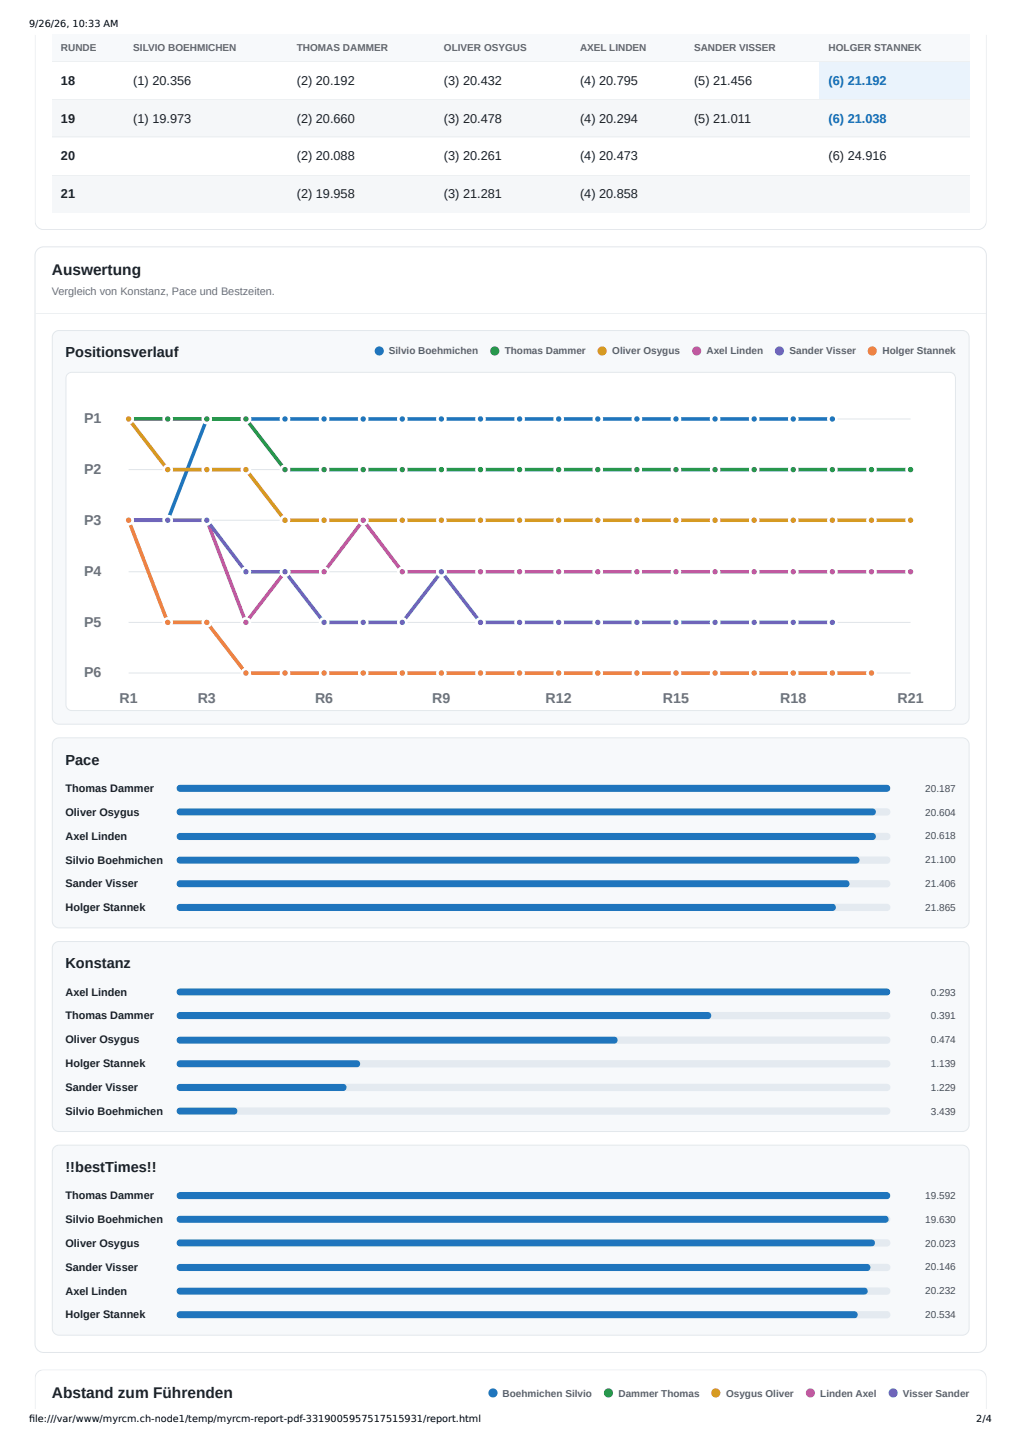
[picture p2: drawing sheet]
<svg xmlns="http://www.w3.org/2000/svg" width="297mm" height="420mm" viewBox="0 0 297 420" stroke-linecap="round" stroke-linejoin="round" font-family="sans-serif">
<g fill="#e2e6ea">
<path d="M10.1 65.4h277v1.5h-277z"/>
<path d="M285.6 10.1h1.5v56.8h-1.5z"/>
<path d="M10.1 10.1h1.5v56.8h-1.5z"/>
</g>
<g fill="#f7f9fb">
<path d="M15.1 10.1h21.1v7.6h-21.1z"/>
<path d="M36.2 10.1h47.4v7.6h-47.4z"/>
<path d="M83.6 10.1h42.9v7.6h-42.9z"/>
<path d="M126.5 10.1h39.7v7.6h-39.7z"/>
<path d="M166.2 10.1h33v7.6h-33z"/>
<path d="M199.2 10.1h39.2v7.6h-39.2z"/>
<path d="M238.4 10.1h43.6v7.6h-43.6z"/>
</g>
<path d="M238.4 17.7h43.6v11.1h-43.6z" fill="#eaf3fc"/>
<g fill="#f5f7f9">
<path d="M15.1 28.8h21.1v11.2h-21.1z"/>
<path d="M36.2 28.8h47.4v11.2h-47.4z"/>
<path d="M83.6 28.8h42.9v11.2h-42.9z"/>
<path d="M126.5 28.8h39.7v11.2h-39.7z"/>
<path d="M166.2 28.8h33v11.2h-33z"/>
<path d="M199.2 28.8h39.2v11.2h-39.2z"/>
<path d="M238.4 28.8h43.6v11.2h-43.6z"/>
<path d="M15.1 51.1h21.1v10.8h-21.1z"/>
<path d="M36.2 51.1h47.4v10.8h-47.4z"/>
<path d="M83.6 51.1h42.9v10.8h-42.9z"/>
<path d="M126.5 51.1h39.7v10.8h-39.7z"/>
<path d="M166.2 51.1h33v10.8h-33z"/>
<path d="M199.2 51.1h39.2v10.8h-39.2z"/>
<path d="M238.4 51.1h43.6v10.8h-43.6z"/>
</g>
<path d="M15.1 17.9h266.9M15.1 29h266.9M15.1 39.8h266.9M15.1 50.9h266.9" fill="none" stroke="#edf0f2" stroke-width=".29"/>
<path d="M10.9 72.6l.8-.6 1-.2h271.7a2.51 2.51 0 0 1 2.5 2.5v316.8a2.51 2.51 0 0 1-2.5 2.5h-271.7a2.51 2.51 0 0 1-2.5-2.5v-316.8l.2-.9z" fill="#fff"/>
<path d="M10.9 72.6l.8-.6 1-.2h271.7a2.51 2.51 0 0 1 2.5 2.5v316.8a2.51 2.51 0 0 1-2.5 2.5h-271.7a2.51 2.51 0 0 1-2.5-2.5v-316.8l.2-.9z" fill="none" stroke="#e2e6ea" stroke-width=".29"/>
<path d="M10.3 91.1h276.5" fill="none" stroke="#edf0f2" stroke-width=".29"/>
<path d="M15.8 96.8l.6-.5 .8-.1h262.7a1.98 1.98 0 0 1 2 2v110.6a1.98 1.98 0 0 1-2 1.9h-262.7a1.98 1.98 0 0 1-2-1.9v-110.6l.2-.8z" fill="#f7f9fb"/>
<path d="M15.8 96.8l.6-.5 .8-.1h262.7a1.98 1.98 0 0 1 2 2v110.6a1.98 1.98 0 0 1-2 1.9h-262.7a1.98 1.98 0 0 1-2-1.9v-110.6l.2-.8z" fill="none" stroke="#e3e8ec" stroke-width=".29"/>
<path d="M19.7 108.9l1.2-.6h255.3a1.72 1.72 0 0 1 1.7 1.8v95a1.72 1.72 0 0 1-1.7 1.7h-255.3a1.72 1.72 0 0 1-1.7-1.7v-95z" fill="#fff"/>
<path d="M19.7 108.9l1.2-.6h255.3a1.72 1.72 0 0 1 1.7 1.8v95a1.72 1.72 0 0 1-1.7 1.7h-255.3a1.72 1.72 0 0 1-1.7-1.7v-95z" fill="none" stroke="#e3e8ec" stroke-width=".29"/>
<path d="M10.9 399.3l.8-.5 1-.2h271.7a2.51 2.51 0 0 1 2.5 2.5v9h-276.7v-9.2l.2-.9z" fill="#fff"/>
<g fill="#e2e6ea">
<path d="M10.1 398.5h277v1.5h-277z"/>
<path d="M285.6 398.5h1.5v11.6h-1.5z"/>
<path d="M10.1 398.5h1.5v11.6h-1.5z"/>
</g>
<circle cx="110.3" cy="102.1" r="1.32" fill="#1f75bd"/>
<circle cx="143.9" cy="102.1" r="1.32" fill="#27964c"/>
<circle cx="175.2" cy="102.1" r="1.32" fill="#d69a22"/>
<circle cx="202.7" cy="102.1" r="1.32" fill="#c5579d"/>
<circle cx="226.7" cy="102.1" r="1.32" fill="#6f63c7"/>
<circle cx="253.7" cy="102.1" r="1.32" fill="#ef7d32"/>
<path d="M37.4 121.9h227.5M37.4 136.7h227.5M37.4 151.4h227.5M37.4 166.4h227.5M37.4 181.1h227.5M37.4 195.8h227.5" fill="none" stroke="#dfe5e9" stroke-width=".29"/>
<path d="M242.1 121.9h-181.9l-11.4 29.5h-11.4" fill="none" stroke="#1f75bd" stroke-width="1"/>
<circle cx="37.4" cy="151.4" r="1.16" fill="#1f75bd"/>
<circle cx="37.4" cy="151.4" r="1.16" fill="none" stroke="#fff" stroke-width=".78" stroke-linecap="butt"/>
<circle cx="48.8" cy="151.4" r="1.16" fill="#1f75bd"/>
<circle cx="48.8" cy="151.4" r="1.16" fill="none" stroke="#fff" stroke-width=".78" stroke-linecap="butt"/>
<circle cx="60.2" cy="121.9" r="1.16" fill="#1f75bd"/>
<circle cx="60.2" cy="121.9" r="1.16" fill="none" stroke="#fff" stroke-width=".78" stroke-linecap="butt"/>
<circle cx="71.5" cy="121.9" r="1.16" fill="#1f75bd"/>
<circle cx="71.5" cy="121.9" r="1.16" fill="none" stroke="#fff" stroke-width=".78" stroke-linecap="butt"/>
<circle cx="82.9" cy="121.9" r="1.16" fill="#1f75bd"/>
<circle cx="82.9" cy="121.9" r="1.16" fill="none" stroke="#fff" stroke-width=".78" stroke-linecap="butt"/>
<circle cx="94.3" cy="121.9" r="1.16" fill="#1f75bd"/>
<circle cx="94.3" cy="121.9" r="1.16" fill="none" stroke="#fff" stroke-width=".78" stroke-linecap="butt"/>
<circle cx="105.7" cy="121.9" r="1.16" fill="#1f75bd"/>
<circle cx="105.7" cy="121.9" r="1.16" fill="none" stroke="#fff" stroke-width=".78" stroke-linecap="butt"/>
<circle cx="117" cy="121.9" r="1.16" fill="#1f75bd"/>
<circle cx="117" cy="121.9" r="1.16" fill="none" stroke="#fff" stroke-width=".78" stroke-linecap="butt"/>
<circle cx="128.4" cy="121.9" r="1.16" fill="#1f75bd"/>
<circle cx="128.4" cy="121.9" r="1.16" fill="none" stroke="#fff" stroke-width=".78" stroke-linecap="butt"/>
<circle cx="139.8" cy="121.9" r="1.16" fill="#1f75bd"/>
<circle cx="139.8" cy="121.9" r="1.16" fill="none" stroke="#fff" stroke-width=".78" stroke-linecap="butt"/>
<circle cx="151.1" cy="121.9" r="1.16" fill="#1f75bd"/>
<circle cx="151.1" cy="121.9" r="1.16" fill="none" stroke="#fff" stroke-width=".78" stroke-linecap="butt"/>
<circle cx="162.5" cy="121.9" r="1.16" fill="#1f75bd"/>
<circle cx="162.5" cy="121.9" r="1.16" fill="none" stroke="#fff" stroke-width=".78" stroke-linecap="butt"/>
<circle cx="173.9" cy="121.9" r="1.16" fill="#1f75bd"/>
<circle cx="173.9" cy="121.9" r="1.16" fill="none" stroke="#fff" stroke-width=".78" stroke-linecap="butt"/>
<circle cx="185.3" cy="121.9" r="1.16" fill="#1f75bd"/>
<circle cx="185.3" cy="121.9" r="1.16" fill="none" stroke="#fff" stroke-width=".78" stroke-linecap="butt"/>
<circle cx="196.6" cy="121.9" r="1.16" fill="#1f75bd"/>
<circle cx="196.6" cy="121.9" r="1.16" fill="none" stroke="#fff" stroke-width=".78" stroke-linecap="butt"/>
<circle cx="208" cy="121.9" r="1.16" fill="#1f75bd"/>
<circle cx="208" cy="121.9" r="1.16" fill="none" stroke="#fff" stroke-width=".78" stroke-linecap="butt"/>
<circle cx="219.4" cy="121.9" r="1.16" fill="#1f75bd"/>
<circle cx="219.4" cy="121.9" r="1.16" fill="none" stroke="#fff" stroke-width=".78" stroke-linecap="butt"/>
<circle cx="230.8" cy="121.9" r="1.16" fill="#1f75bd"/>
<circle cx="230.8" cy="121.9" r="1.16" fill="none" stroke="#fff" stroke-width=".78" stroke-linecap="butt"/>
<circle cx="242.1" cy="121.9" r="1.16" fill="#1f75bd"/>
<circle cx="242.1" cy="121.9" r="1.16" fill="none" stroke="#fff" stroke-width=".78" stroke-linecap="butt"/>
<path d="M37.4 121.9h34.1l11.4 14.8h182" fill="none" stroke="#27964c" stroke-width="1"/>
<circle cx="37.4" cy="121.9" r="1.16" fill="#27964c"/>
<circle cx="37.4" cy="121.9" r="1.16" fill="none" stroke="#fff" stroke-width=".78" stroke-linecap="butt"/>
<circle cx="48.8" cy="121.9" r="1.16" fill="#27964c"/>
<circle cx="48.8" cy="121.9" r="1.16" fill="none" stroke="#fff" stroke-width=".78" stroke-linecap="butt"/>
<circle cx="60.2" cy="121.9" r="1.16" fill="#27964c"/>
<circle cx="60.2" cy="121.9" r="1.16" fill="none" stroke="#fff" stroke-width=".78" stroke-linecap="butt"/>
<circle cx="71.5" cy="121.9" r="1.16" fill="#27964c"/>
<circle cx="71.5" cy="121.9" r="1.16" fill="none" stroke="#fff" stroke-width=".78" stroke-linecap="butt"/>
<circle cx="82.9" cy="136.7" r="1.16" fill="#27964c"/>
<circle cx="82.9" cy="136.7" r="1.16" fill="none" stroke="#fff" stroke-width=".78" stroke-linecap="butt"/>
<circle cx="94.3" cy="136.7" r="1.16" fill="#27964c"/>
<circle cx="94.3" cy="136.7" r="1.16" fill="none" stroke="#fff" stroke-width=".78" stroke-linecap="butt"/>
<circle cx="105.7" cy="136.7" r="1.16" fill="#27964c"/>
<circle cx="105.7" cy="136.7" r="1.16" fill="none" stroke="#fff" stroke-width=".78" stroke-linecap="butt"/>
<circle cx="117" cy="136.7" r="1.16" fill="#27964c"/>
<circle cx="117" cy="136.7" r="1.16" fill="none" stroke="#fff" stroke-width=".78" stroke-linecap="butt"/>
<circle cx="128.4" cy="136.7" r="1.16" fill="#27964c"/>
<circle cx="128.4" cy="136.7" r="1.16" fill="none" stroke="#fff" stroke-width=".78" stroke-linecap="butt"/>
<circle cx="139.8" cy="136.7" r="1.16" fill="#27964c"/>
<circle cx="139.8" cy="136.7" r="1.16" fill="none" stroke="#fff" stroke-width=".78" stroke-linecap="butt"/>
<circle cx="151.1" cy="136.7" r="1.16" fill="#27964c"/>
<circle cx="151.1" cy="136.7" r="1.16" fill="none" stroke="#fff" stroke-width=".78" stroke-linecap="butt"/>
<circle cx="162.5" cy="136.7" r="1.16" fill="#27964c"/>
<circle cx="162.5" cy="136.7" r="1.16" fill="none" stroke="#fff" stroke-width=".78" stroke-linecap="butt"/>
<circle cx="173.9" cy="136.7" r="1.16" fill="#27964c"/>
<circle cx="173.9" cy="136.7" r="1.16" fill="none" stroke="#fff" stroke-width=".78" stroke-linecap="butt"/>
<circle cx="185.3" cy="136.7" r="1.16" fill="#27964c"/>
<circle cx="185.3" cy="136.7" r="1.16" fill="none" stroke="#fff" stroke-width=".78" stroke-linecap="butt"/>
<circle cx="196.6" cy="136.7" r="1.16" fill="#27964c"/>
<circle cx="196.6" cy="136.7" r="1.16" fill="none" stroke="#fff" stroke-width=".78" stroke-linecap="butt"/>
<circle cx="208" cy="136.7" r="1.16" fill="#27964c"/>
<circle cx="208" cy="136.7" r="1.16" fill="none" stroke="#fff" stroke-width=".78" stroke-linecap="butt"/>
<circle cx="219.4" cy="136.7" r="1.16" fill="#27964c"/>
<circle cx="219.4" cy="136.7" r="1.16" fill="none" stroke="#fff" stroke-width=".78" stroke-linecap="butt"/>
<circle cx="230.8" cy="136.7" r="1.16" fill="#27964c"/>
<circle cx="230.8" cy="136.7" r="1.16" fill="none" stroke="#fff" stroke-width=".78" stroke-linecap="butt"/>
<circle cx="242.1" cy="136.7" r="1.16" fill="#27964c"/>
<circle cx="242.1" cy="136.7" r="1.16" fill="none" stroke="#fff" stroke-width=".78" stroke-linecap="butt"/>
<circle cx="253.5" cy="136.7" r="1.16" fill="#27964c"/>
<circle cx="253.5" cy="136.7" r="1.16" fill="none" stroke="#fff" stroke-width=".78" stroke-linecap="butt"/>
<circle cx="264.9" cy="136.7" r="1.16" fill="#27964c"/>
<circle cx="264.9" cy="136.7" r="1.16" fill="none" stroke="#fff" stroke-width=".78" stroke-linecap="butt"/>
<path d="M37.4 121.9l11.4 14.8h22.7l11.4 14.7h182" fill="none" stroke="#d69a22" stroke-width="1"/>
<circle cx="37.4" cy="121.9" r="1.16" fill="#d69a22"/>
<circle cx="37.4" cy="121.9" r="1.16" fill="none" stroke="#fff" stroke-width=".78" stroke-linecap="butt"/>
<circle cx="48.8" cy="136.7" r="1.16" fill="#d69a22"/>
<circle cx="48.8" cy="136.7" r="1.16" fill="none" stroke="#fff" stroke-width=".78" stroke-linecap="butt"/>
<circle cx="60.2" cy="136.7" r="1.16" fill="#d69a22"/>
<circle cx="60.2" cy="136.7" r="1.16" fill="none" stroke="#fff" stroke-width=".78" stroke-linecap="butt"/>
<circle cx="71.5" cy="136.7" r="1.16" fill="#d69a22"/>
<circle cx="71.5" cy="136.7" r="1.16" fill="none" stroke="#fff" stroke-width=".78" stroke-linecap="butt"/>
<circle cx="82.9" cy="151.4" r="1.16" fill="#d69a22"/>
<circle cx="82.9" cy="151.4" r="1.16" fill="none" stroke="#fff" stroke-width=".78" stroke-linecap="butt"/>
<circle cx="94.3" cy="151.4" r="1.16" fill="#d69a22"/>
<circle cx="94.3" cy="151.4" r="1.16" fill="none" stroke="#fff" stroke-width=".78" stroke-linecap="butt"/>
<circle cx="105.7" cy="151.4" r="1.16" fill="#d69a22"/>
<circle cx="105.7" cy="151.4" r="1.16" fill="none" stroke="#fff" stroke-width=".78" stroke-linecap="butt"/>
<circle cx="117" cy="151.4" r="1.16" fill="#d69a22"/>
<circle cx="117" cy="151.4" r="1.16" fill="none" stroke="#fff" stroke-width=".78" stroke-linecap="butt"/>
<circle cx="128.4" cy="151.4" r="1.16" fill="#d69a22"/>
<circle cx="128.4" cy="151.4" r="1.16" fill="none" stroke="#fff" stroke-width=".78" stroke-linecap="butt"/>
<circle cx="139.8" cy="151.4" r="1.16" fill="#d69a22"/>
<circle cx="139.8" cy="151.4" r="1.16" fill="none" stroke="#fff" stroke-width=".78" stroke-linecap="butt"/>
<circle cx="151.1" cy="151.4" r="1.16" fill="#d69a22"/>
<circle cx="151.1" cy="151.4" r="1.16" fill="none" stroke="#fff" stroke-width=".78" stroke-linecap="butt"/>
<circle cx="162.5" cy="151.4" r="1.16" fill="#d69a22"/>
<circle cx="162.5" cy="151.4" r="1.16" fill="none" stroke="#fff" stroke-width=".78" stroke-linecap="butt"/>
<circle cx="173.9" cy="151.4" r="1.16" fill="#d69a22"/>
<circle cx="173.9" cy="151.4" r="1.16" fill="none" stroke="#fff" stroke-width=".78" stroke-linecap="butt"/>
<circle cx="185.3" cy="151.4" r="1.16" fill="#d69a22"/>
<circle cx="185.3" cy="151.4" r="1.16" fill="none" stroke="#fff" stroke-width=".78" stroke-linecap="butt"/>
<circle cx="196.6" cy="151.4" r="1.16" fill="#d69a22"/>
<circle cx="196.6" cy="151.4" r="1.16" fill="none" stroke="#fff" stroke-width=".78" stroke-linecap="butt"/>
<circle cx="208" cy="151.4" r="1.16" fill="#d69a22"/>
<circle cx="208" cy="151.4" r="1.16" fill="none" stroke="#fff" stroke-width=".78" stroke-linecap="butt"/>
<circle cx="219.4" cy="151.4" r="1.16" fill="#d69a22"/>
<circle cx="219.4" cy="151.4" r="1.16" fill="none" stroke="#fff" stroke-width=".78" stroke-linecap="butt"/>
<circle cx="230.8" cy="151.4" r="1.16" fill="#d69a22"/>
<circle cx="230.8" cy="151.4" r="1.16" fill="none" stroke="#fff" stroke-width=".78" stroke-linecap="butt"/>
<circle cx="242.1" cy="151.4" r="1.16" fill="#d69a22"/>
<circle cx="242.1" cy="151.4" r="1.16" fill="none" stroke="#fff" stroke-width=".78" stroke-linecap="butt"/>
<circle cx="253.5" cy="151.4" r="1.16" fill="#d69a22"/>
<circle cx="253.5" cy="151.4" r="1.16" fill="none" stroke="#fff" stroke-width=".78" stroke-linecap="butt"/>
<circle cx="264.9" cy="151.4" r="1.16" fill="#d69a22"/>
<circle cx="264.9" cy="151.4" r="1.16" fill="none" stroke="#fff" stroke-width=".78" stroke-linecap="butt"/>
<path d="M37.4 151.4h22.8l11.3 29.7 11.4-14.7h11.4l11.4-15 11.3 15h147.9" fill="none" stroke="#c5579d" stroke-width="1"/>
<circle cx="37.4" cy="151.4" r="1.16" fill="#c5579d"/>
<circle cx="37.4" cy="151.4" r="1.16" fill="none" stroke="#fff" stroke-width=".78" stroke-linecap="butt"/>
<circle cx="48.8" cy="151.4" r="1.16" fill="#c5579d"/>
<circle cx="48.8" cy="151.4" r="1.16" fill="none" stroke="#fff" stroke-width=".78" stroke-linecap="butt"/>
<circle cx="60.2" cy="151.4" r="1.16" fill="#c5579d"/>
<circle cx="60.2" cy="151.4" r="1.16" fill="none" stroke="#fff" stroke-width=".78" stroke-linecap="butt"/>
<circle cx="71.5" cy="181.1" r="1.16" fill="#c5579d"/>
<circle cx="71.5" cy="181.1" r="1.16" fill="none" stroke="#fff" stroke-width=".78" stroke-linecap="butt"/>
<circle cx="82.9" cy="166.4" r="1.16" fill="#c5579d"/>
<circle cx="82.9" cy="166.4" r="1.16" fill="none" stroke="#fff" stroke-width=".78" stroke-linecap="butt"/>
<circle cx="94.3" cy="166.4" r="1.16" fill="#c5579d"/>
<circle cx="94.3" cy="166.4" r="1.16" fill="none" stroke="#fff" stroke-width=".78" stroke-linecap="butt"/>
<circle cx="105.7" cy="151.4" r="1.16" fill="#c5579d"/>
<circle cx="105.7" cy="151.4" r="1.16" fill="none" stroke="#fff" stroke-width=".78" stroke-linecap="butt"/>
<circle cx="117" cy="166.4" r="1.16" fill="#c5579d"/>
<circle cx="117" cy="166.4" r="1.16" fill="none" stroke="#fff" stroke-width=".78" stroke-linecap="butt"/>
<circle cx="128.4" cy="166.4" r="1.16" fill="#c5579d"/>
<circle cx="128.4" cy="166.4" r="1.16" fill="none" stroke="#fff" stroke-width=".78" stroke-linecap="butt"/>
<circle cx="139.8" cy="166.4" r="1.16" fill="#c5579d"/>
<circle cx="139.8" cy="166.4" r="1.16" fill="none" stroke="#fff" stroke-width=".78" stroke-linecap="butt"/>
<circle cx="151.1" cy="166.4" r="1.16" fill="#c5579d"/>
<circle cx="151.1" cy="166.4" r="1.16" fill="none" stroke="#fff" stroke-width=".78" stroke-linecap="butt"/>
<circle cx="162.5" cy="166.4" r="1.16" fill="#c5579d"/>
<circle cx="162.5" cy="166.4" r="1.16" fill="none" stroke="#fff" stroke-width=".78" stroke-linecap="butt"/>
<circle cx="173.9" cy="166.4" r="1.16" fill="#c5579d"/>
<circle cx="173.9" cy="166.4" r="1.16" fill="none" stroke="#fff" stroke-width=".78" stroke-linecap="butt"/>
<circle cx="185.3" cy="166.4" r="1.16" fill="#c5579d"/>
<circle cx="185.3" cy="166.4" r="1.16" fill="none" stroke="#fff" stroke-width=".78" stroke-linecap="butt"/>
<circle cx="196.6" cy="166.4" r="1.16" fill="#c5579d"/>
<circle cx="196.6" cy="166.4" r="1.16" fill="none" stroke="#fff" stroke-width=".78" stroke-linecap="butt"/>
<circle cx="208" cy="166.4" r="1.16" fill="#c5579d"/>
<circle cx="208" cy="166.4" r="1.16" fill="none" stroke="#fff" stroke-width=".78" stroke-linecap="butt"/>
<circle cx="219.4" cy="166.4" r="1.16" fill="#c5579d"/>
<circle cx="219.4" cy="166.4" r="1.16" fill="none" stroke="#fff" stroke-width=".78" stroke-linecap="butt"/>
<circle cx="230.8" cy="166.4" r="1.16" fill="#c5579d"/>
<circle cx="230.8" cy="166.4" r="1.16" fill="none" stroke="#fff" stroke-width=".78" stroke-linecap="butt"/>
<circle cx="242.1" cy="166.4" r="1.16" fill="#c5579d"/>
<circle cx="242.1" cy="166.4" r="1.16" fill="none" stroke="#fff" stroke-width=".78" stroke-linecap="butt"/>
<circle cx="253.5" cy="166.4" r="1.16" fill="#c5579d"/>
<circle cx="253.5" cy="166.4" r="1.16" fill="none" stroke="#fff" stroke-width=".78" stroke-linecap="butt"/>
<circle cx="264.9" cy="166.4" r="1.16" fill="#c5579d"/>
<circle cx="264.9" cy="166.4" r="1.16" fill="none" stroke="#fff" stroke-width=".78" stroke-linecap="butt"/>
<path d="M37.4 151.4h22.8l11.3 15h11.4l11.4 14.7h22.7l11.4-14.7 11.4 14.7h102.3" fill="none" stroke="#6f63c7" stroke-width="1"/>
<circle cx="37.4" cy="151.4" r="1.16" fill="#6f63c7"/>
<circle cx="37.4" cy="151.4" r="1.16" fill="none" stroke="#fff" stroke-width=".78" stroke-linecap="butt"/>
<circle cx="48.8" cy="151.4" r="1.16" fill="#6f63c7"/>
<circle cx="48.8" cy="151.4" r="1.16" fill="none" stroke="#fff" stroke-width=".78" stroke-linecap="butt"/>
<circle cx="60.2" cy="151.4" r="1.16" fill="#6f63c7"/>
<circle cx="60.2" cy="151.4" r="1.16" fill="none" stroke="#fff" stroke-width=".78" stroke-linecap="butt"/>
<circle cx="71.5" cy="166.4" r="1.16" fill="#6f63c7"/>
<circle cx="71.5" cy="166.4" r="1.16" fill="none" stroke="#fff" stroke-width=".78" stroke-linecap="butt"/>
<circle cx="82.9" cy="166.4" r="1.16" fill="#6f63c7"/>
<circle cx="82.9" cy="166.4" r="1.16" fill="none" stroke="#fff" stroke-width=".78" stroke-linecap="butt"/>
<circle cx="94.3" cy="181.1" r="1.16" fill="#6f63c7"/>
<circle cx="94.3" cy="181.1" r="1.16" fill="none" stroke="#fff" stroke-width=".78" stroke-linecap="butt"/>
<circle cx="105.7" cy="181.1" r="1.16" fill="#6f63c7"/>
<circle cx="105.7" cy="181.1" r="1.16" fill="none" stroke="#fff" stroke-width=".78" stroke-linecap="butt"/>
<circle cx="117" cy="181.1" r="1.16" fill="#6f63c7"/>
<circle cx="117" cy="181.1" r="1.16" fill="none" stroke="#fff" stroke-width=".78" stroke-linecap="butt"/>
<circle cx="128.4" cy="166.4" r="1.16" fill="#6f63c7"/>
<circle cx="128.4" cy="166.4" r="1.16" fill="none" stroke="#fff" stroke-width=".78" stroke-linecap="butt"/>
<circle cx="139.8" cy="181.1" r="1.16" fill="#6f63c7"/>
<circle cx="139.8" cy="181.1" r="1.16" fill="none" stroke="#fff" stroke-width=".78" stroke-linecap="butt"/>
<circle cx="151.1" cy="181.1" r="1.16" fill="#6f63c7"/>
<circle cx="151.1" cy="181.1" r="1.16" fill="none" stroke="#fff" stroke-width=".78" stroke-linecap="butt"/>
<circle cx="162.5" cy="181.1" r="1.16" fill="#6f63c7"/>
<circle cx="162.5" cy="181.1" r="1.16" fill="none" stroke="#fff" stroke-width=".78" stroke-linecap="butt"/>
<circle cx="173.9" cy="181.1" r="1.16" fill="#6f63c7"/>
<circle cx="173.9" cy="181.1" r="1.16" fill="none" stroke="#fff" stroke-width=".78" stroke-linecap="butt"/>
<circle cx="185.3" cy="181.1" r="1.16" fill="#6f63c7"/>
<circle cx="185.3" cy="181.1" r="1.16" fill="none" stroke="#fff" stroke-width=".78" stroke-linecap="butt"/>
<circle cx="196.6" cy="181.1" r="1.16" fill="#6f63c7"/>
<circle cx="196.6" cy="181.1" r="1.16" fill="none" stroke="#fff" stroke-width=".78" stroke-linecap="butt"/>
<circle cx="208" cy="181.1" r="1.16" fill="#6f63c7"/>
<circle cx="208" cy="181.1" r="1.16" fill="none" stroke="#fff" stroke-width=".78" stroke-linecap="butt"/>
<circle cx="219.4" cy="181.1" r="1.16" fill="#6f63c7"/>
<circle cx="219.4" cy="181.1" r="1.16" fill="none" stroke="#fff" stroke-width=".78" stroke-linecap="butt"/>
<circle cx="230.8" cy="181.1" r="1.16" fill="#6f63c7"/>
<circle cx="230.8" cy="181.1" r="1.16" fill="none" stroke="#fff" stroke-width=".78" stroke-linecap="butt"/>
<circle cx="242.1" cy="181.1" r="1.16" fill="#6f63c7"/>
<circle cx="242.1" cy="181.1" r="1.16" fill="none" stroke="#fff" stroke-width=".78" stroke-linecap="butt"/>
<path d="M37.4 151.4l11.4 29.7h11.4l11.3 14.7h182" fill="none" stroke="#ef7d32" stroke-width="1"/>
<circle cx="37.4" cy="151.4" r="1.16" fill="#ef7d32"/>
<circle cx="37.4" cy="151.4" r="1.16" fill="none" stroke="#fff" stroke-width=".78" stroke-linecap="butt"/>
<circle cx="48.8" cy="181.1" r="1.16" fill="#ef7d32"/>
<circle cx="48.8" cy="181.1" r="1.16" fill="none" stroke="#fff" stroke-width=".78" stroke-linecap="butt"/>
<circle cx="60.2" cy="181.1" r="1.16" fill="#ef7d32"/>
<circle cx="60.2" cy="181.1" r="1.16" fill="none" stroke="#fff" stroke-width=".78" stroke-linecap="butt"/>
<circle cx="71.5" cy="195.8" r="1.16" fill="#ef7d32"/>
<circle cx="71.5" cy="195.8" r="1.16" fill="none" stroke="#fff" stroke-width=".78" stroke-linecap="butt"/>
<circle cx="82.9" cy="195.8" r="1.16" fill="#ef7d32"/>
<circle cx="82.9" cy="195.8" r="1.16" fill="none" stroke="#fff" stroke-width=".78" stroke-linecap="butt"/>
<circle cx="94.3" cy="195.8" r="1.16" fill="#ef7d32"/>
<circle cx="94.3" cy="195.8" r="1.16" fill="none" stroke="#fff" stroke-width=".78" stroke-linecap="butt"/>
<circle cx="105.7" cy="195.8" r="1.16" fill="#ef7d32"/>
<circle cx="105.7" cy="195.8" r="1.16" fill="none" stroke="#fff" stroke-width=".78" stroke-linecap="butt"/>
<circle cx="117" cy="195.8" r="1.16" fill="#ef7d32"/>
<circle cx="117" cy="195.8" r="1.16" fill="none" stroke="#fff" stroke-width=".78" stroke-linecap="butt"/>
<circle cx="128.4" cy="195.8" r="1.16" fill="#ef7d32"/>
<circle cx="128.4" cy="195.8" r="1.16" fill="none" stroke="#fff" stroke-width=".78" stroke-linecap="butt"/>
<circle cx="139.8" cy="195.8" r="1.16" fill="#ef7d32"/>
<circle cx="139.8" cy="195.8" r="1.16" fill="none" stroke="#fff" stroke-width=".78" stroke-linecap="butt"/>
<circle cx="151.1" cy="195.8" r="1.16" fill="#ef7d32"/>
<circle cx="151.1" cy="195.8" r="1.16" fill="none" stroke="#fff" stroke-width=".78" stroke-linecap="butt"/>
<circle cx="162.5" cy="195.8" r="1.16" fill="#ef7d32"/>
<circle cx="162.5" cy="195.8" r="1.16" fill="none" stroke="#fff" stroke-width=".78" stroke-linecap="butt"/>
<circle cx="173.9" cy="195.8" r="1.16" fill="#ef7d32"/>
<circle cx="173.9" cy="195.8" r="1.16" fill="none" stroke="#fff" stroke-width=".78" stroke-linecap="butt"/>
<circle cx="185.3" cy="195.8" r="1.16" fill="#ef7d32"/>
<circle cx="185.3" cy="195.8" r="1.16" fill="none" stroke="#fff" stroke-width=".78" stroke-linecap="butt"/>
<circle cx="196.6" cy="195.8" r="1.16" fill="#ef7d32"/>
<circle cx="196.6" cy="195.8" r="1.16" fill="none" stroke="#fff" stroke-width=".78" stroke-linecap="butt"/>
<circle cx="208" cy="195.8" r="1.16" fill="#ef7d32"/>
<circle cx="208" cy="195.8" r="1.16" fill="none" stroke="#fff" stroke-width=".78" stroke-linecap="butt"/>
<circle cx="219.4" cy="195.8" r="1.16" fill="#ef7d32"/>
<circle cx="219.4" cy="195.8" r="1.16" fill="none" stroke="#fff" stroke-width=".78" stroke-linecap="butt"/>
<circle cx="230.8" cy="195.8" r="1.16" fill="#ef7d32"/>
<circle cx="230.8" cy="195.8" r="1.16" fill="none" stroke="#fff" stroke-width=".78" stroke-linecap="butt"/>
<circle cx="242.1" cy="195.8" r="1.16" fill="#ef7d32"/>
<circle cx="242.1" cy="195.8" r="1.16" fill="none" stroke="#fff" stroke-width=".78" stroke-linecap="butt"/>
<circle cx="253.5" cy="195.8" r="1.16" fill="#ef7d32"/>
<circle cx="253.5" cy="195.8" r="1.16" fill="none" stroke="#fff" stroke-width=".78" stroke-linecap="butt"/>
<path d="M15.8 215.3l.6-.4 .8-.2h262.7a1.98 1.98 0 0 1 2 2v51.3a1.98 1.98 0 0 1-2 2h-262.7a1.98 1.98 0 0 1-2-2v-51.3l.2-.8z" fill="#f7f9fb"/>
<path d="M15.8 215.3l.6-.4 .8-.2h262.7a1.98 1.98 0 0 1 2 2v51.3a1.98 1.98 0 0 1-2 2h-262.7a1.98 1.98 0 0 1-2-2v-51.3l.2-.8z" fill="none" stroke="#e3e8ec" stroke-width=".29"/>
<path d="M51.6 228.6l.8-.3h205.6a1.06 1.06 0 0 1 1 1.1 1.06 1.06 0 0 1-1 1.1h-205.6a1.06 1.06 0 0 1-1-.7 1.06 1.06 0 0 1 .2-1.2z" fill="#e4eaf0"/>
<path d="M51.6 228.6l.8-.3h205.6a1.06 1.06 0 0 1 1 1.1 1.06 1.06 0 0 1-1 1.1h-205.6a1.06 1.06 0 0 1-1-.7 1.06 1.06 0 0 1 .2-1.2z" fill="#1f75bd"/>
<path d="M51.6 235.5l.8-.3h205.6a1.06 1.06 0 0 1 1 1.1 1.06 1.06 0 0 1-1 1h-205.6a1.06 1.06 0 0 1-1-.6 1.06 1.06 0 0 1 .2-1.2z" fill="#e4eaf0"/>
<path d="M51.6 235.5l.8-.3h201.3a1.06 1.06 0 0 1 1.1 1.1 1.06 1.06 0 0 1-1.1 1h-201.3a1.06 1.06 0 0 1-1-.6 1.06 1.06 0 0 1 .2-1.2z" fill="#1f75bd"/>
<path d="M51.6 242.7l.8-.3h205.6a1.06 1.06 0 0 1 1 1 1.06 1.06 0 0 1-1 1.1h-205.6a1.06 1.06 0 0 1-1-.7 1.06 1.06 0 0 1 .2-1.1z" fill="#e4eaf0"/>
<path d="M51.6 242.7l.8-.3h201.3a1.06 1.06 0 0 1 1.1 1 1.06 1.06 0 0 1-1.1 1.1h-201.3a1.06 1.06 0 0 1-1-.7 1.06 1.06 0 0 1 .2-1.1z" fill="#1f75bd"/>
<path d="M51.6 249.5l.8-.3h205.6a1.06 1.06 0 0 1 1 1.1 1.06 1.06 0 0 1-1 1.1h-205.6a1.06 1.06 0 0 1-1-.7 1.06 1.06 0 0 1 .2-1.2z" fill="#e4eaf0"/>
<path d="M51.6 249.5l.8-.3h196.6a1.06 1.06 0 0 1 1 1.1 1.06 1.06 0 0 1-1 1.1h-196.6a1.06 1.06 0 0 1-1-.7 1.06 1.06 0 0 1 .2-1.2z" fill="#1f75bd"/>
<path d="M51.6 256.4l.8-.3h205.6a1.06 1.06 0 0 1 1 1.1 1.06 1.06 0 0 1-1 1h-205.6a1.06 1.06 0 0 1-1-.6 1.06 1.06 0 0 1 .2-1.2z" fill="#e4eaf0"/>
<path d="M51.6 256.4l.8-.3h193.7a1.06 1.06 0 0 1 1 1.1 1.06 1.06 0 0 1-1 1h-193.7a1.06 1.06 0 0 1-1-.6 1.06 1.06 0 0 1 .2-1.2z" fill="#1f75bd"/>
<path d="M51.6 263.3l.8-.3h205.6a1.06 1.06 0 0 1 1 1.1 1.06 1.06 0 0 1-1 1h-205.6a1.06 1.06 0 0 1-1-.6 1.06 1.06 0 0 1 .2-1.2z" fill="#e4eaf0"/>
<path d="M51.6 263.3l.8-.3h189.7a1.06 1.06 0 0 1 1.1 1.1 1.06 1.06 0 0 1-1.1 1h-189.7a1.06 1.06 0 0 1-1-.6 1.06 1.06 0 0 1 .2-1.2z" fill="#1f75bd"/>
<path d="M15.8 274.6l.6-.5 .8-.1h262.7a1.98 1.98 0 0 1 2 2v51.3a1.98 1.98 0 0 1-2 2h-262.7a1.98 1.98 0 0 1-2-2v-51.3l.2-.8z" fill="#f7f9fb"/>
<path d="M15.8 274.6l.6-.5 .8-.1h262.7a1.98 1.98 0 0 1 2 2v51.3a1.98 1.98 0 0 1-2 2h-262.7a1.98 1.98 0 0 1-2-2v-51.3l.2-.8z" fill="none" stroke="#e3e8ec" stroke-width=".29"/>
<path d="M51.6 287.9l.8-.3h205.6a1.06 1.06 0 0 1 1 1.1 1.06 1.06 0 0 1-1 1h-205.6a1.06 1.06 0 0 1-1-.6 1.06 1.06 0 0 1 .2-1.2z" fill="#e4eaf0"/>
<path d="M51.6 287.9l.8-.3h205.6a1.06 1.06 0 0 1 1 1.1 1.06 1.06 0 0 1-1 1h-205.6a1.06 1.06 0 0 1-1-.6 1.06 1.06 0 0 1 .2-1.2z" fill="#1f75bd"/>
<path d="M51.6 294.8l.8-.3h205.6a1.06 1.06 0 0 1 1 1 1.06 1.06 0 0 1-1 1.1h-205.6a1.06 1.06 0 0 1-1-.7 1.06 1.06 0 0 1 .2-1.1z" fill="#e4eaf0"/>
<path d="M51.6 294.8l.8-.3h153.4a1.06 1.06 0 0 1 1.1 1 1.06 1.06 0 0 1-1.1 1.1h-153.4a1.06 1.06 0 0 1-1-.7 1.06 1.06 0 0 1 .2-1.1z" fill="#1f75bd"/>
<path d="M51.6 301.9l.8-.3h205.6a1.06 1.06 0 0 1 1 1.1 1.06 1.06 0 0 1-1 1h-205.6a1.06 1.06 0 0 1-1-.6 1.06 1.06 0 0 1 .2-1.2z" fill="#e4eaf0"/>
<path d="M51.6 301.9l.8-.3h126.2a1.06 1.06 0 0 1 1.1 1.1 1.06 1.06 0 0 1-1.1 1h-126.2a1.06 1.06 0 0 1-1-.6 1.06 1.06 0 0 1 .2-1.2z" fill="#1f75bd"/>
<path d="M51.6 308.8l.8-.3h205.6a1.06 1.06 0 0 1 1 1.1 1.06 1.06 0 0 1-1 1h-205.6a1.06 1.06 0 0 1-1-.6 1.06 1.06 0 0 1 .2-1.2z" fill="#e4eaf0"/>
<path d="M51.6 308.8l.8-.3h51.3a1.06 1.06 0 0 1 1.1 1.1 1.06 1.06 0 0 1-1.1 1h-51.3a1.06 1.06 0 0 1-1-.6 1.06 1.06 0 0 1 .2-1.2z" fill="#1f75bd"/>
<path d="M51.6 315.7l.8-.3h205.6a1.06 1.06 0 0 1 1 1 1.06 1.06 0 0 1-1 1.1h-205.6a1.06 1.06 0 0 1-1-.7 1.06 1.06 0 0 1 .2-1.1z" fill="#e4eaf0"/>
<path d="M51.6 315.7l.8-.3h47.3a1.06 1.06 0 0 1 1.1 1 1.06 1.06 0 0 1-1.1 1.1h-47.3a1.06 1.06 0 0 1-1-.7 1.06 1.06 0 0 1 .2-1.1z" fill="#1f75bd"/>
<path d="M51.6 322.6l.8-.3h205.6a1.06 1.06 0 0 1 1 1 1.06 1.06 0 0 1-1 1.1h-205.6a1.06 1.06 0 0 1-1-.7 1.06 1.06 0 0 1 .2-1.1z" fill="#e4eaf0"/>
<path d="M51.6 322.6l.8-.3h15.6a1.06 1.06 0 0 1 1.1 1 1.06 1.06 0 0 1-1.1 1.1h-15.6a1.06 1.06 0 0 1-1-.7 1.06 1.06 0 0 1 .2-1.1z" fill="#1f75bd"/>
<path d="M15.8 333.8l.6-.4 .8-.2h262.7a1.98 1.98 0 0 1 2 2v51.4a1.98 1.98 0 0 1-2 1.9h-262.7a1.98 1.98 0 0 1-2-1.9v-51.4l.2-.7z" fill="#f7f9fb"/>
<path d="M15.8 333.8l.6-.4 .8-.2h262.7a1.98 1.98 0 0 1 2 2v51.4a1.98 1.98 0 0 1-2 1.9h-262.7a1.98 1.98 0 0 1-2-1.9v-51.4l.2-.7z" fill="none" stroke="#e3e8ec" stroke-width=".29"/>
<path d="M51.6 347.2l.8-.3h205.6a1.06 1.06 0 0 1 1 1 1.06 1.06 0 0 1-1 1.1h-205.6a1.06 1.06 0 0 1-1-.7 1.06 1.06 0 0 1 .2-1.1z" fill="#e4eaf0"/>
<path d="M51.6 347.2l.8-.3h205.6a1.06 1.06 0 0 1 1 1 1.06 1.06 0 0 1-1 1.1h-205.6a1.06 1.06 0 0 1-1-.7 1.06 1.06 0 0 1 .2-1.1z" fill="#1f75bd"/>
<path d="M51.6 354.1l.8-.4h205.6a1.06 1.06 0 0 1 1 1.1 1.06 1.06 0 0 1-1 1.1h-205.6a1.06 1.06 0 0 1-1-.7 1.06 1.06 0 0 1 .2-1.1z" fill="#e4eaf0"/>
<path d="M51.6 354.1l.8-.4h205a1.06 1.06 0 0 1 1.1 1.1 1.06 1.06 0 0 1-1.1 1.1h-205a1.06 1.06 0 0 1-1-.7 1.06 1.06 0 0 1 .2-1.1z" fill="#1f75bd"/>
<path d="M51.6 360.9l.8-.3h205.6a1.06 1.06 0 0 1 1 1.1 1.06 1.06 0 0 1-1 1h-205.6a1.06 1.06 0 0 1-1-.6 1.06 1.06 0 0 1 .2-1.2z" fill="#e4eaf0"/>
<path d="M51.6 360.9l.8-.3h201.1a1.06 1.06 0 0 1 1 1.1 1.06 1.06 0 0 1-1 1h-201.1a1.06 1.06 0 0 1-1-.6 1.06 1.06 0 0 1 .2-1.2z" fill="#1f75bd"/>
<path d="M51.6 368.1l.8-.3h205.6a1.06 1.06 0 0 1 1 1 1.06 1.06 0 0 1-1 1.1h-205.6a1.06 1.06 0 0 1-1-.7 1.06 1.06 0 0 1 .2-1.1z" fill="#e4eaf0"/>
<path d="M51.6 368.1l.8-.3h199.7a1.06 1.06 0 0 1 1.1 1 1.06 1.06 0 0 1-1.1 1.1h-199.7a1.06 1.06 0 0 1-1-.7 1.06 1.06 0 0 1 .2-1.1z" fill="#1f75bd"/>
<path d="M51.6 375l.8-.4h205.6a1.06 1.06 0 0 1 1 1.1 1.06 1.06 0 0 1-1 1.1h-205.6a1.06 1.06 0 0 1-1-.7 1.06 1.06 0 0 1 .2-1.1z" fill="#e4eaf0"/>
<path d="M51.6 375l.8-.4h199a1.06 1.06 0 0 1 1 1.1 1.06 1.06 0 0 1-1 1.1h-199a1.06 1.06 0 0 1-1-.7 1.06 1.06 0 0 1 .2-1.1z" fill="#1f75bd"/>
<path d="M51.6 381.8l.8-.3h205.6a1.06 1.06 0 0 1 1 1.1 1.06 1.06 0 0 1-1 1h-205.6a1.06 1.06 0 0 1-1-.6 1.06 1.06 0 0 1 .2-1.2z" fill="#e4eaf0"/>
<g fill="#1f75bd">
<path d="M51.6 381.8l.8-.3h196a1.06 1.06 0 0 1 1.1 1.1 1.06 1.06 0 0 1-1.1 1h-196a1.06 1.06 0 0 1-1-.6 1.06 1.06 0 0 1 .2-1.2z"/>
<circle cx="143.4" cy="405.3" r="1.32"/>
</g>
<circle cx="177" cy="405.3" r="1.32" fill="#27964c"/>
<circle cx="208.2" cy="405.3" r="1.32" fill="#d69a22"/>
<circle cx="235.7" cy="405.3" r="1.32" fill="#c5579d"/>
<circle cx="259.8" cy="405.3" r="1.32" fill="#6f63c7"/>
<g font-size="4.5" fill="#222">
<text x="15.1" y="80.2">Auswertung</text>
<text x="15.1" y="406.9">Abstand zum Führenden</text>
</g>
<g font-size="4.2" fill="#16212b">
<text x="19" y="104">Positionsverlauf</text>
<text x="19" y="222.5">Pace</text>
<text x="19" y="281.8">Konstanz</text>
<text x="19" y="341">!!bestTimes!!</text>
</g>
<g font-size="4.1" fill="#69737c">
<text x="24.5" y="123.2">P1</text>
<text x="24.5" y="137.9">P2</text>
<text x="24.5" y="152.7">P3</text>
<text x="24.5" y="167.7">P4</text>
<text x="24.5" y="182.4">P5</text>
<text x="24.5" y="197.1">P6</text>
<text x="34.8" y="204.6">R1</text>
<text x="57.5" y="204.6">R3</text>
<text x="91.6" y="204.6">R6</text>
<text x="125.8" y="204.6">R9</text>
<text x="158.7" y="204.6">R12</text>
<text x="192.8" y="204.6">R15</text>
<text x="227" y="204.6">R18</text>
<text x="261.1" y="204.6">R21</text>
</g>
<g font-size="3.7" fill="#222">
<text x="17.7" y="24.6">18</text>
<text x="38.8" y="24.6">(1) 20.356</text>
<text x="86.3" y="24.6">(2) 20.192</text>
<text x="129.2" y="24.6">(3) 20.432</text>
<text x="168.7" y="24.6">(4) 20.795</text>
<text x="201.9" y="24.6">(5) 21.456</text>
<text x="17.7" y="35.7">19</text>
<text x="38.8" y="35.7">(1) 19.973</text>
<text x="86.3" y="35.7">(2) 20.660</text>
<text x="129.2" y="35.7">(3) 20.478</text>
<text x="168.7" y="35.7">(4) 20.294</text>
<text x="201.9" y="35.7">(5) 21.011</text>
<text x="17.7" y="46.6">20</text>
<text x="86.3" y="46.6">(2) 20.088</text>
<text x="129.2" y="46.6">(3) 20.261</text>
<text x="168.7" y="46.6">(4) 20.473</text>
<text x="241" y="46.6">(6) 24.916</text>
<text x="17.7" y="57.7">21</text>
<text x="86.3" y="57.7">(2) 19.958</text>
<text x="129.2" y="57.7">(3) 21.281</text>
<text x="168.7" y="57.7">(4) 20.858</text>
</g>
<g font-size="3.7" fill="#155d99">
<text x="241" y="24.6">(6) 21.192</text>
<text x="241" y="35.7">(6) 21.038</text>
</g>
<text font-size="3.2" fill="#68727a" x="15.1" y="86">Vergleich von Konstanz, Pace und Bestzeiten.</text>
<g font-size="3.2" fill="#16212b">
<text x="19" y="230.5">Thomas Dammer</text>
<text x="19" y="237.3">Oliver Osygus</text>
<text x="19" y="244.5">Axel Linden</text>
<text x="19" y="251.4">Silvio Boehmichen</text>
<text x="19" y="258.2">Sander Visser</text>
<text x="19" y="265.1">Holger Stannek</text>
<text x="19" y="289.7">Axel Linden</text>
<text x="19" y="296.6">Thomas Dammer</text>
<text x="19" y="303.5">Oliver Osygus</text>
<text x="19" y="310.6">Holger Stannek</text>
<text x="19" y="317.5">Sander Visser</text>
<text x="19" y="324.4">Silvio Boehmichen</text>
<text x="19" y="349">Thomas Dammer</text>
<text x="19" y="355.9">Silvio Boehmichen</text>
<text x="19" y="362.7">Oliver Osygus</text>
<text x="19" y="369.9">Sander Visser</text>
<text x="19" y="376.8">Axel Linden</text>
<text x="19" y="383.6">Holger Stannek</text>
</g>
<g font-size="2.9" fill="#666">
<text x="17.7" y="14.8">RUNDE</text>
<text x="38.8" y="14.8">SILVIO BOEHMICHEN</text>
<text x="86.3" y="14.8">THOMAS DAMMER</text>
<text x="129.2" y="14.8">OLIVER OSYGUS</text>
<text x="168.7" y="14.8">AXEL LINDEN</text>
<text x="201.9" y="14.8">SANDER VISSER</text>
<text x="241" y="14.8">HOLGER STANNEK</text>
</g>
<g font-size="2.9" fill="#59636c">
<text x="113.1" y="102.9">Silvio Boehmichen</text>
<text x="146.8" y="102.9">Thomas Dammer</text>
<text x="178.1" y="102.9">Oliver Osygus</text>
<text x="205.5" y="102.9">Axel Linden</text>
<text x="229.7" y="102.9">Sander Visser</text>
<text x="256.7" y="102.9">Holger Stannek</text>
<text x="146.2" y="406.4">Boehmichen Silvio</text>
<text x="179.9" y="406.4">Dammer Thomas</text>
<text x="211.2" y="406.4">Osygus Oliver</text>
<text x="238.6" y="406.4">Linden Axel</text>
<text x="262.7" y="406.4">Visser Sander</text>
</g>
<g font-size="2.9" fill="#43505a">
<text x="269.2" y="230.5">20.187</text>
<text x="269.2" y="237.3">20.604</text>
<text x="269.2" y="244.2">20.618</text>
<text x="269.2" y="251.1">21.100</text>
<text x="269.2" y="258.2">21.406</text>
<text x="269.2" y="265.1">21.865</text>
<text x="270.8" y="289.7">0.293</text>
<text x="270.8" y="296.6">0.391</text>
<text x="270.8" y="303.5">0.474</text>
<text x="270.8" y="310.4">1.139</text>
<text x="270.8" y="317.5">1.229</text>
<text x="270.8" y="324.4">3.439</text>
<text x="269.2" y="349">19.592</text>
<text x="269.2" y="355.9">19.630</text>
<text x="269.2" y="362.7">20.023</text>
<text x="269.2" y="369.6">20.146</text>
<text x="269.2" y="376.5">20.232</text>
<text x="269.2" y="383.6">20.534</text>
</g>
<g font-size="2.8">
<text x="8.5" y="7.9">9/26/26, 10:33 AM</text>
<text x="8.5" y="413.8">fi le:///var/www/myrcm.ch-node1/temp/myrcm-report-pdf-3319005957517515931/report.html</text>
<text x="284" y="413.8">2/4</text>
</g>
</svg>
